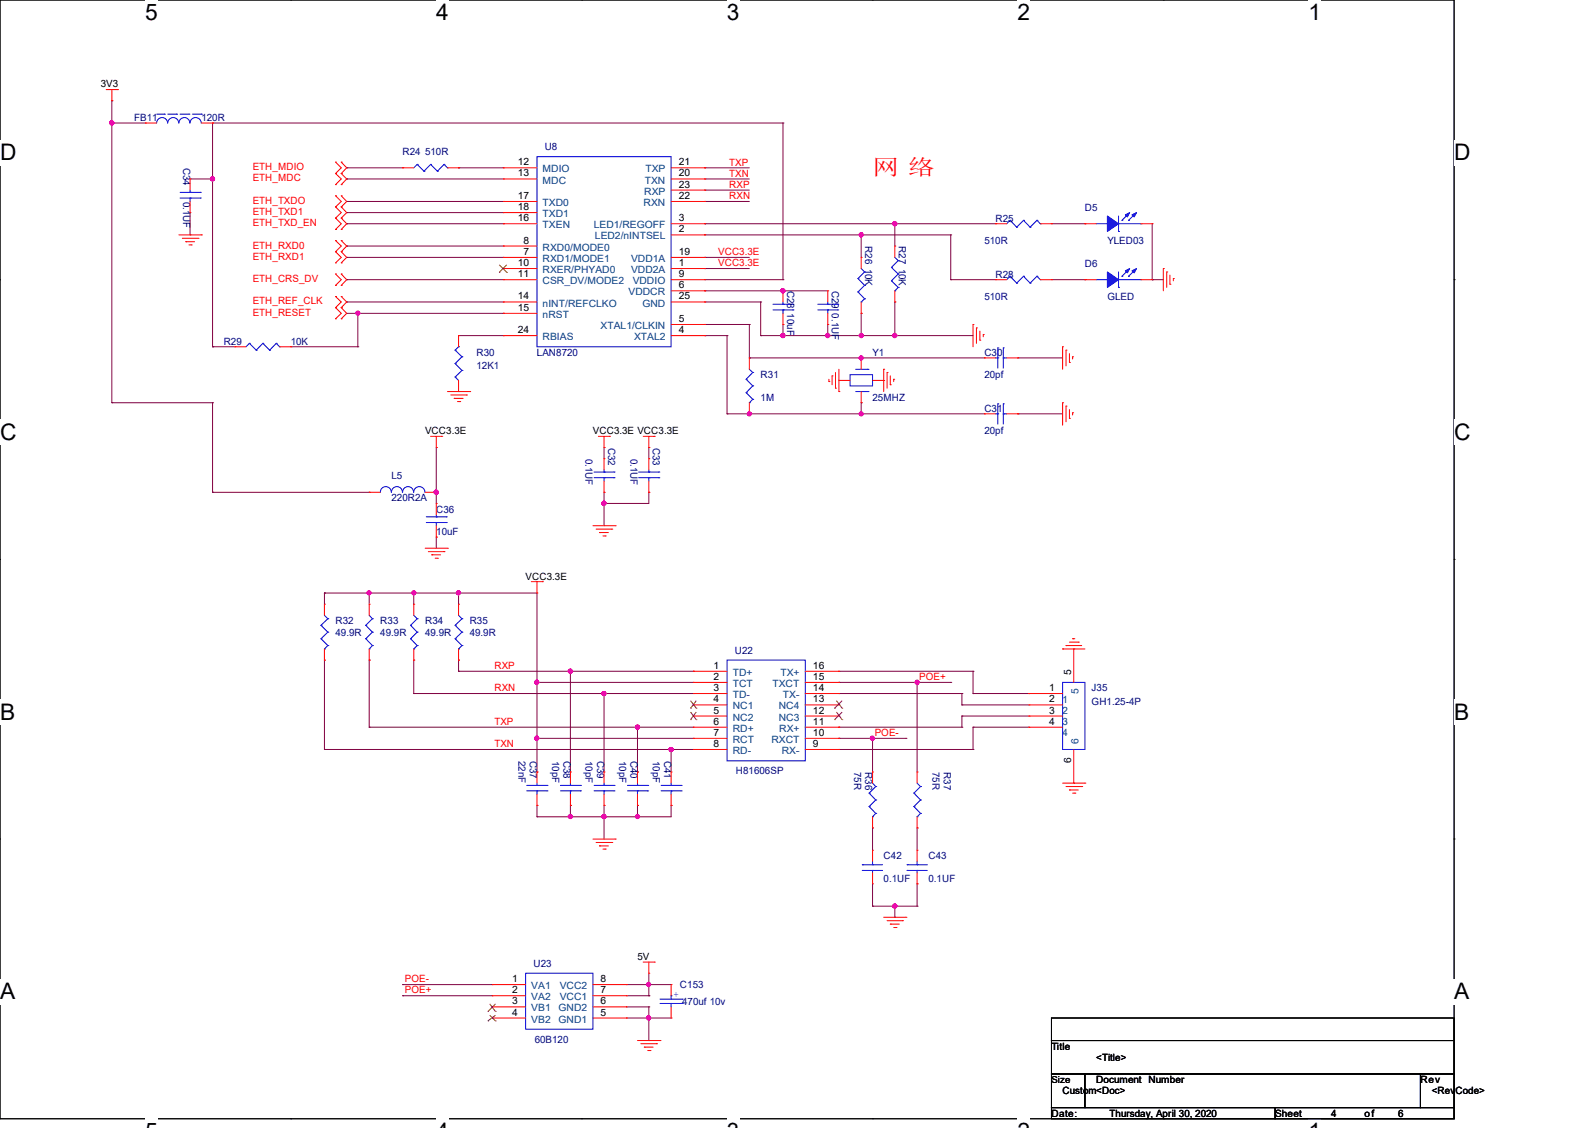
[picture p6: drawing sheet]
<svg xmlns="http://www.w3.org/2000/svg" width="297mm" height="210mm" viewBox="0 0 297 210" stroke-linecap="round" stroke-linejoin="round" font-family="sans-serif">
<path d="M0 0h270.8v208.3h-270.8z" fill="none" stroke="#000" stroke-width=".19"/>
<g fill="#fff">
<path d="M27.1 0h2.3v4.7h-2.3z"/>
<path d="M27.1 208.3h2.3v1.7h-2.3z"/>
</g>
<path d="M54.1 0h.1M54.1 208.3h.1" fill="none" stroke="#000" stroke-width=".19"/>
<g fill="#fff">
<path d="M81.2 0h2.4v4.7h-2.4z"/>
<path d="M81.2 208.3h2.4v1.7h-2.4z"/>
</g>
<path d="M108.3 0h.1M108.3 208.3h.1" fill="none" stroke="#000" stroke-width=".19"/>
<g fill="#fff">
<path d="M135.3 0h2.4v4.7h-2.4z"/>
<path d="M135.3 208.3h2.4v1.7h-2.4z"/>
</g>
<path d="M162.4 0h.1M162.4 208.3h.1" fill="none" stroke="#000" stroke-width=".19"/>
<g fill="#fff">
<path d="M189.5 0h2.4v4.7h-2.4z"/>
<path d="M189.5 208.3h2.4v1.7h-2.4z"/>
</g>
<path d="M216.6 0h.1M216.6 208.3h.1" fill="none" stroke="#000" stroke-width=".19"/>
<g fill="#fff">
<path d="M243.6 0h2.4v4.7h-2.4z"/>
<path d="M243.6 208.3h2.4v1.7h-2.4z"/>
<path d="M0 26h3v4.8h-3z"/>
<path d="M270.8 26h3v4.8h-3z"/>
<path d="M0 78.1h3v4.7h-3z"/>
<path d="M270.8 78.1h3v4.7h-3z"/>
</g>
<path d="M0 52.1h.1M270.8 52.1h.1" fill="none" stroke="#000" stroke-width=".19"/>
<g fill="#fff">
<path d="M0 130.2h2.8v4.7h-2.8z"/>
<path d="M270.8 130.2h2.8v4.7h-2.8z"/>
</g>
<path d="M0 104.1h.1M270.8 104.1h.1" fill="none" stroke="#000" stroke-width=".19"/>
<g fill="#fff">
<path d="M-.1 182.2h2.9v4.8h-2.9z"/>
<path d="M270.7 182.2h2.9v4.8h-2.9z"/>
</g>
<path d="M0 156.2h.1M270.8 156.2h.1M195.8 189.5h75v4.2h-75zM195.8 193.7h75v6.2h-75zM195.8 199.9h6.2v6.3h-6.2zM202 199.9h62.5v6.3h-62.5zM264.5 199.9h6.3v6.3h-6.3zM195.8 206.2h41.6v2.1h-41.6zM237.4 206.2h33.4v2.1h-33.4z" fill="none" stroke="#000" stroke-width=".19"/>
<g fill="none" stroke="#800040" stroke-width=".19">
<path d="M20.8 18.8h.1M20.8 18.8v56.2M20.8 22.9h.1M20.8 22.9h6.3M35.4 33.3h4.2M35.4 39.6v4.1M39.6 22.9h.1M39.6 33.3h.1M39.6 22.9h106.2M39.6 22.9v41.7M64.6 39.6h.1M64.6 37.5h.1"/>
<path d="M64.6 33.3h.1M64.6 31.2h.1M64.6 39.6h29.1M64.6 37.5h29.1M64.6 33.3h29.1M64.6 31.2h10.4M85.4 31.2h.1M85.4 31.2h8.3M131.2 31.2h.1M131.2 33.3h.1M131.2 35.4h.1M131.2 37.5h.1"/>
<path d="M131.2 37.5h8.3M131.2 33.3h8.3M131.2 31.2h8.3M131.2 35.4h8.3M145.8 22.9h.1M145.8 22.9v29.2M35.4 43.7h.1M64.6 56.2h.1M64.6 52.1h.1M64.6 47.9h.1M64.6 45.8h.1M64.6 41.7h.1"/>
<path d="M64.6 56.2h29.1M64.6 52.1h29.1M64.6 47.9h29.1M64.6 45.8h29.1M64.6 41.7h29.1M64.6 58.3h29.1M66.6 58.3h.1M66.6 58.3v6.3M93.7 58.3h.1M131.2 41.7h.1M131.2 43.7h.1M131.2 56.2h.1"/>
<path d="M131.2 54.1h.1M131.2 47.9h.1M131.2 50h.1M131.2 56.2h10.4M131.2 52.1h14.6M131.2 47.9h8.3M131.2 41.7h54.2M131.2 43.7h45.8M131.2 54.1h22.9M131.2 50h8.3M141.6 56.2h.1M141.6 56.2v6.3"/>
<path d="M145.8 54.1h.1M145.8 52.1h.1M160.4 43.7h.1M160.4 58.3h.1M160.4 43.7v4.2M160.4 58.3v4.2M166.6 41.7h.1M166.6 56.2h.1M166.6 41.7v4.1M166.6 56.2v6.3M177 43.7h.1M177 52.1h.1"/>
<path d="M177 52.1h8.4M177 43.7v8.4M195.8 52.1h6.2M195.8 41.7h6.2M202 41.7h.1M202 52.1h.1M214.5 52.1h.1M214.5 52.1h2.1M214.5 41.7v10.4M20.8 75h.1M20.8 75h18.8M39.6 64.6h.1"/>
<path d="M39.6 75h.1M39.6 75v16.7M39.6 64.6h4.1M54.1 64.6h12.5M66.6 64.6h.1M85.4 62.5h8.3M93.7 62.5h.1M131.2 60.4h.1M131.2 62.5h.1M131.2 62.5h4.2M131.2 60.4h8.3M135.4 62.5h.1"/>
<path d="M135.4 77h.1M135.4 77h47.9M135.4 62.5v14.5M139.5 60.4h.1M139.5 66.6h.1M139.5 77h.1M139.5 60.4v6.2M139.5 66.6h43.8M141.6 62.5h.1M141.6 62.5h39.6M145.8 60.4h.1M145.8 62.5h.1"/>
<path d="M145.8 60.4v2.1M154.1 60.4h.1M154.1 62.5h.1M154.1 60.4v2.1M160.4 62.5h.1M160.4 75h.1M160.4 77h.1M160.4 66.6h.1M160.4 75v2M166.6 62.5h.1M189.5 66.6h.1M189.5 77h.1"/>
<path d="M189.5 66.6h8.4M189.5 77h8.4M39.6 91.7h.1M39.6 91.7h29.1M68.7 91.7h.1M81.2 83.3h.1M81.2 100h.1M81.2 91.7h.1M81.2 83.3v10.4M81.2 100v2.1M112.5 83.3h.1M112.5 91.7h.1"/>
<path d="M112.5 93.7h.1M112.5 83.3v2.1M112.5 91.7v6.2M120.8 83.3h.1M120.8 91.7h.1M120.8 83.3v2.1M120.8 91.7v2h-8.3M60.4 110.4h.1M60.4 110.4h39.6v33.3M60.4 110.4v2.1M68.7 110.4h.1M68.7 110.4v2.1"/>
<path d="M77 110.4h.1M77 110.4v2.1M85.4 110.4h.1M85.4 110.4v2.1M60.4 139.5h.1M60.4 122.9h.1M60.4 139.5h68.7M60.4 122.9v16.6M68.7 135.4h.1M68.7 122.9h.1M68.7 135.4h60.4M68.7 122.9v12.5"/>
<path d="M77 129.1h.1M77 122.9h.1M77 129.1h52.1M77 122.9v6.2M85.4 125h.1M85.4 122.9h.1M85.4 125h43.7M85.4 122.9v2.1M100 127h.1M100 137.5h.1M100 137.5h29.1M100 127h29.1"/>
<path d="M106.2 125h.1M106.2 125v18.7M112.5 129.1h.1M112.5 129.1v14.6M118.7 135.4h.1M118.7 135.4v8.3M125 139.5h.1M125 139.5v4.2M129.1 125h.1M156.2 129.1h.1M156.2 135.4h.1M156.2 139.5h.1"/>
<path d="M156.2 127h.1M156.2 137.5h.1M156.2 125h25M156.2 129.1h22.9M156.2 135.4h22.9M156.2 139.5h25M156.2 137.5h12.5M156.2 127h20.8M162.5 137.5h.1M162.5 137.5v6.2M168.7 137.5h.1M170.8 127h.1"/>
<path d="M170.8 127v16.7M177 127h.1M179.1 131.2h.1M179.1 129.1h.1M179.1 133.3h.1M179.1 135.4h.1M179.1 131.2h12.5M179.1 129.1v2.1M179.1 133.3v2.1M179.1 133.3h12.5M181.2 125h.1M181.2 129.1h.1"/>
<path d="M181.2 135.4h.1M181.2 139.5h.1M181.2 129.1h10.4M181.2 135.4h10.4M181.2 125v4.1M181.2 135.4v4.1M191.6 129.1h.1M100 149.9h.1M100 152.1h.1M100 143.7h.1M100 149.9v2.2M106.2 149.9h.1"/>
<path d="M106.2 152.1h.1M106.2 149.9v2.2M112.5 149.9h.1M112.5 152.1h.1M112.5 149.9v6.3M118.7 143.7h.1M118.7 149.9h.1M118.7 152.1h.1M118.7 149.9v2.2M125 149.9h.1M125 149.9v2.2h-25M162.5 154.1h.1"/>
<path d="M162.5 154.1v4.2M170.8 154.1h.1M170.8 154.1v4.2M162.5 168.7h.1M162.5 164.5v4.2M162.5 168.7h8.3M166.6 168.7h.1M166.6 170.8h.1M166.6 168.7v2.1M170.8 164.5h.1M170.8 168.7h.1M170.8 164.5v4.2"/>
<path d="M75 183.3h.1M75 185.4h.1M75 183.3h16.7M75 185.4h16.7M116.6 183.3h8.4M116.6 185.4h4.2M116.6 187.5h4.2M116.6 189.5h8.4M120.8 187.5h.1M120.8 189.5h.1M120.8 193.7h.1M120.8 185.4h.1"/>
<path d="M120.8 183.3h.1M120.8 181.2v4.2M120.8 187.5v6.2"/>
</g>
<g fill="#f0f" stroke="#f0f" stroke-width=".19">
<circle cx="166.6" cy="41.6" r=".4"/>
<circle cx="160.3" cy="43.7" r=".39"/>
<circle cx="160.3" cy="62.5" r=".39"/>
<circle cx="154.1" cy="62.5" r=".4"/>
<circle cx="145.8" cy="62.5" r=".4"/>
<circle cx="145.8" cy="54.1" r=".4"/>
<circle cx="139.5" cy="77" r=".38"/>
<circle cx="160.4" cy="77" r=".38"/>
<circle cx="166.6" cy="62.5" r=".4"/>
<circle cx="112.5" cy="93.7" r=".4"/>
<circle cx="160.4" cy="66.6" r=".38"/>
<circle cx="106.2" cy="124.9" r=".4"/>
<circle cx="112.5" cy="129.1" r=".39"/>
<circle cx="118.7" cy="135.4" r=".39"/>
<circle cx="125" cy="139.5" r=".39"/>
<circle cx="106.2" cy="152" r=".39"/>
<circle cx="118.7" cy="152" r=".38"/>
<circle cx="112.5" cy="152" r=".39"/>
<circle cx="68.7" cy="110.4" r=".38"/>
<circle cx="85.4" cy="110.4" r=".39"/>
<circle cx="77" cy="110.4" r=".38"/>
<circle cx="81.2" cy="91.6" r=".4"/>
<circle cx="66.6" cy="58.3" r=".38"/>
<circle cx="99.9" cy="127" r=".39"/>
<circle cx="99.9" cy="137.4" r=".39"/>
<circle cx="170.8" cy="127" r=".39"/>
<circle cx="166.6" cy="168.7" r=".4"/>
<circle cx="162.4" cy="137.4" r=".39"/>
<circle cx="120.8" cy="189.5" r=".39"/>
<circle cx="120.8" cy="183.3" r=".38"/>
<circle cx="20.8" cy="22.9" r=".4"/>
<circle cx="39.6" cy="33.3" r=".4"/>
</g>
<g fill="none" stroke="#f00" stroke-width=".19">
<path d="M19.8 16.7h2.1M20.8 18.8h.1M20.8 16.7v2.1M21.9 16.7h.1M27.1 22.9h.1M27.1 22.9h2.1M35.4 33.3h.1M35.4 39.6h.1M35.4 33.3v2.1M35.4 37.5v2.1M37.5 22.9h2.1M39.6 22.9h.1"/>
<path d="M62.5 30.2h.1M62.5 32.3h.1M62.5 34.4h.1M62.5 36.4h.1M62.5 38.5h.1M62.5 30.2l1 1-1 1.1M62.5 32.3l1 1-1 1.1M62.5 36.4l1 1.1-1 1M62.5 38.5l1 1.1-1 1M63.5 32.3h.1M63.5 30.2h.1M63.5 34.4h.1"/>
<path d="M63.5 38.5h.1M63.5 36.4h.1M63.5 30.2l1.1 1-1.1 1.1M63.5 32.3l1.1 1-1.1 1.1M63.5 36.4l1.1 1.1-1.1 1M63.5 38.5l1.1 1.1-1.1 1M75 31.2h.1M75 31.2h2M83.3 31.2h2.1M85.4 31.2h.1M93.7 31.2h.1M93.7 33.3h.1"/>
<path d="M93.7 37.5h.1M93.7 39.6h.1M93.7 31.2h6.3M93.7 33.3h6.3M93.7 37.5h6.3M93.7 39.6h6.3M125 31.2h6.2M125 33.3h6.2M125 37.5h6.2M125 35.4h6.2M131.2 31.2h.1M131.2 33.3h.1"/>
<path d="M131.2 35.4h.1M131.2 37.5h.1M33.3 43.7h4.2M34 44.4h2.9M34.6 45h.1M34.6 45h1.6M35.2 45.6h.4M35.6 45.6h.1M36.9 44.4h.1M37.5 43.7h.1M62.5 40.6h.1M62.5 42.7h.1"/>
<path d="M62.5 44.8h.1M62.5 46.9h.1M62.5 48.9h.1M62.5 51h.1M62.5 53.1h.1M62.5 55.2h.1M62.5 57.3h.1M62.5 59.4h.1M62.5 40.6l1 1.1-1 1M62.5 44.8l1 1-1 1.1M62.5 46.9l1 1-1 1M62.5 51l1 1.1-1 1"/>
<path d="M62.5 55.2l1 1-1 1.1M62.5 57.3l1 1-1 1.1M63.5 40.6h.1M63.5 42.7h.1M63.5 46.9h.1M63.5 44.8h.1M63.5 48.9h.1M63.5 53.1h.1M63.5 51h.1M63.5 57.3h.1M63.5 55.2h.1M63.5 59.4h.1"/>
<path d="M63.5 40.6l1.1 1.1-1.1 1M63.5 44.8l1.1 1-1.1 1.1M63.5 46.9l1.1 1-1.1 1M63.5 51l1.1 1.1-1.1 1M63.5 55.2l1.1 1-1.1 1.1M63.5 57.3l1.1 1-1.1 1.1M93.7 41.7h.1M93.7 45.8h.1M93.7 47.9h.1M93.7 50h.1M93.7 52.1h.1M93.7 58.3h.1"/>
<path d="M93.7 56.2h.1M93.7 41.7h6.3M93.7 45.8h6.3M93.7 47.9h6.3M93.7 50h6.3M93.7 52.1h6.3M93.7 58.3h6.3M93.7 56.2h6.3M125 43.7h6.2M125 41.7h6.2M125 47.9h6.2M125 50h6.2"/>
<path d="M125 52.1h6.2M125 56.2h6.2M125 54.1h6.2M131.2 41.7h.1M131.2 43.7h.1M131.2 47.9h.1M131.2 50h.1M131.2 52.1h.1M131.2 54.1h.1M131.2 56.2h.1M145.8 54.1h.1M145.8 54.1v2.1"/>
<path d="M145.8 58.3v2.1M154.1 54.1h.1M154.1 54.1v2.1M154.1 58.3v2.1M160.4 47.9h.1M160.4 58.3h.1M160.4 47.9v2.1M160.4 56.2v2.1M166.6 45.8h.1M166.6 56.2h.1M166.6 45.8v2.1M166.6 54.1v2.1"/>
<path d="M185.4 41.7h.1M185.4 52.1h.1M185.4 41.7h2.1M185.4 52.1h2.1M193.7 41.7h2.1M193.7 52.1h2.1M195.8 41.7h.1M195.8 52.1h.1M202 41.7h.1M202 52.1h.1M202 41.7h2.1M202 52.1h2.1"/>
<path d="M212.4 41.7h2.1M212.4 52.1h2.1M214.5 41.7h.1M214.5 52.1h.1M216.6 50h.1M216.6 50v4.1M217.3 50.6h.1M217.3 50.6v2.9M217.8 52.9h.1M217.8 51.2v1.7M218.5 51.9h.1M218.5 51.9v.4"/>
<path d="M43.7 64.6h.1M43.7 64.6h2.1M52.1 64.6h2M54.1 64.6h.1M83.3 72.9h4.2M83.9 73.5h3M84.6 74.2h.1M84.6 74.2h1.6M85.2 74.8h.4M85.4 72.9h.1M85.4 62.5h.1M85.4 62.5v2.1"/>
<path d="M85.4 70.8v2.1M85.6 74.8h.1M86.9 73.5h.1M87.5 72.9h.1M93.7 62.5h.1M93.7 62.5h6.3M125 62.5h6.2M125 60.4h6.2M131.2 60.4h.1M131.2 62.5h.1M139.5 66.6h.1M139.5 77h.1"/>
<path d="M139.5 66.6v2.1M139.5 75v2M145.8 60.4h.1M154.1 60.4h.1M154.3 71h.1M154.3 70.6v.4M154.9 70h.1M154.9 70v1.6M155.6 72.3h.1M155.6 69.3v3M156.2 72.9h.1M156.2 70.8h.1"/>
<path d="M156.2 68.7v4.2M156.2 70.8h2.1M160.4 66.6h.1M160.4 75h.1M160.4 66.6v2.1M160.4 72.9v2.1M162.5 70.8h2M164.5 68.7h.1M164.5 70.8h.1M164.5 68.7v4.2M165.2 69.3h.1M165.2 69.3v3"/>
<path d="M165.8 71.6h.1M165.8 70v1.6M166.4 70.6h.1M166.4 70.6v.4M181.2 60.4h.1M181.2 60.4v4.2M181.8 61h.1M181.8 61v2.9M182.5 63.3h.1M182.5 61.6v1.7M183.1 62.3h.1M183.1 62.3v.4"/>
<path d="M183.3 66.6h.1M183.3 77h.1M183.3 66.6h2.1M183.3 77h2.1M187.5 66.6h2M187.5 77h2M189.5 66.6h.1M189.5 77h.1M197.9 64.6h.1M197.9 75h.1M197.9 64.6v4.1M197.9 75v4.2"/>
<path d="M198.5 65.2h.1M198.5 75.6h.1M198.5 65.2v2.9M198.5 75.6v2.9M199.1 67.5h.1M199.1 77.9h.1M199.1 65.8v1.7M199.1 76.2v1.7M199.7 66.4h.1M199.7 76.8h.1M199.7 66.4v.4M199.7 76.8v.5"/>
<path d="M68.7 91.7h.1M68.7 91.7h2.1M79.2 91.7h2M80.2 81.2h2.1M81.2 83.3h.1M81.2 91.7h.1M81.2 93.7h.1M81.2 100h.1M81.2 81.2v2.1M81.2 93.7v2.1M81.2 97.9v2.1M82.3 81.2h.1"/>
<path d="M110.4 97.9h4.2M111 98.5h2.9M111.4 81.2h2.1M111.6 99.1h.1M111.6 99.1h1.7M112.3 99.8h.4M112.5 83.3h.1M112.5 85.4h.1M112.5 91.7h.1M112.5 81.2v2.1M112.5 85.4v2.1M112.5 89.6v2.1"/>
<path d="M112.7 99.8h.1M113.5 81.2h.1M113.9 98.5h.1M114.6 97.9h.1M119.8 81.2h2M120.8 83.3h.1M120.8 85.4h.1M120.8 91.7h.1M120.8 81.2v2.1M120.8 85.4v2.1M120.8 89.6v2.1M121.8 81.2h.1"/>
<path d="M60.4 112.5h.1M60.4 112.5v2.1M68.7 112.5h.1M68.7 112.5v2.1M77 112.5h.1M77 112.5v2.1M79.2 102.1h4.1M79.8 102.7h2.9M80.4 103.3h.1M80.4 103.3h1.6M81 103.9h.4M81.4 103.9h.1"/>
<path d="M82.7 102.7h.1M83.3 102.1h.1M85.4 112.5h.1M85.4 112.5v2.1M98.9 108.3h2.1M100 110.4h.1M100 108.3v2.1M101 108.3h.1M199.1 119.5h1.7M199.7 118.9h.1M199.7 118.9h.5M200.8 119.5h.1"/>
<path d="M60.4 122.9h.1M60.4 120.8v2.1M68.7 122.9h.1M68.7 120.8v2.1M77 122.9h.1M77 120.8v2.1M85.4 122.9h.1M85.4 120.8v2.1M129.1 125h.1M129.1 127h.1M129.1 129.1h.1M129.1 131.2h.1"/>
<path d="M129.1 133.3h.1M129.1 135.4h.1M129.1 137.5h.1M129.1 139.5h.1M129.1 125h6.3M129.1 127h6.3M129.1 129.1h6.3M129.1 131.2h6.3M129.1 133.3h6.3M129.1 135.4h6.3M129.1 137.5h6.3M129.1 139.5h6.3"/>
<path d="M149.9 125h6.3M149.9 127h6.3M149.9 129.1h6.3M149.9 131.2h6.3M149.9 133.3h6.3M149.9 135.4h6.3M149.9 137.5h6.3M149.9 139.5h6.3M156.2 139.5h.1M156.2 137.5h.1M156.2 135.4h.1M156.2 133.3h.1"/>
<path d="M156.2 131.2h.1M156.2 129.1h.1M156.2 127h.1M156.2 125h.1M191.6 129.1h.1M191.6 131.2h.1M191.6 133.3h.1M191.6 135.4h.1M191.6 129.1h6.3M191.6 131.2h6.3M191.6 133.3h6.3M191.6 135.4h6.3"/>
<path d="M197.9 120.8h.1M197.9 120.8h4.1M198.5 120.2h.1M198.5 120.2h2.9M199.9 120.8h.1M199.9 120.8v6.2M199.9 139.5v6.3M100 143.7h.1M100 149.9h.1M100 143.7v2.1M100 147.9v2M106.2 143.7h.1"/>
<path d="M106.2 149.9h.1M106.2 143.7v2.1M106.2 147.9v2M110.4 156.2h4.2M111 156.8h2.9M111.6 157.5h.1M111.6 157.5h1.7M112.3 158.1h.4M112.5 143.7h.1M112.5 149.9h.1M112.5 143.7v2.1M112.5 147.9v2"/>
<path d="M112.7 158.1h.1M113.9 156.8h.1M114.6 156.2h.1M118.7 143.7h.1M118.7 149.9h.1M118.7 143.7v2.1M118.7 147.9v2M125 143.7h.1M125 149.9h.1M125 143.7v2.1M125 147.9v2M162.5 158.3h.1"/>
<path d="M162.5 143.7h.1M162.5 154.1h.1M162.5 143.7v2.1M162.5 152.1v2M162.5 158.3v2.1M170.8 143.7h.1M170.8 154.1h.1M170.8 158.3h.1M170.8 143.7v2.1M170.8 152.1v2M170.8 158.3v2.1M197.9 145.8h4.1"/>
<path d="M198.5 146.4h2.9M199.1 147.1h.1M199.1 147.1h1.7M199.7 147.7h.5M199.9 145.8h.1M200.2 147.7h.1M201.4 146.4h.1M202 145.8h.1M119.8 179.1h2M120.8 179.1v2.1M121.8 179.1h.1M162.5 164.5h.1"/>
<path d="M162.5 162.5v2M164.5 170.8h4.2M165.2 171.4h2.9M165.8 172h.1M165.8 172h1.7M166.4 172.7h.4M166.8 172.7h.1M168.1 171.4h.1M168.7 170.8h.1M170.8 164.5h.1M170.8 162.5v2M91.7 183.3h.1"/>
<path d="M91.7 185.4h.1M91.7 187.5h.1M91.7 189.5h.1M91.7 183.3h6.2M91.7 185.4h6.2M91.7 187.5h6.2M91.7 189.5h6.2M110.4 183.3h6.2M110.4 185.4h6.2M110.4 187.5h6.2M110.4 189.5h6.2M116.6 189.5h.1"/>
<path d="M116.6 187.5h.1M116.6 185.4h.1M116.6 183.3h.1M118.7 193.7h4.2M119.3 194.3h3M120 194.9h.1M120 194.9h1.6M120.6 195.6h.4M120.8 181.2h.1M121 195.6h.1M122.3 194.3h.1M122.9 193.7h.1"/>
<path d="M125 183.3h.1M125 189.5h.1M125 183.3v2.1M125 187.5v2"/>
</g>
<g fill="none" stroke="#00f" stroke-width=".19">
<path d="M29.2 22.9a1.02 1.02 0 0 1 1-1 1.02 1.02 0 0 1 1 1M29.2 21.3h1.4M30.6 21.3h.1M31.2 22.9a1.02 1.02 0 0 1 1.1-1 1.02 1.02 0 0 1 1 1M31.2 21.3h1.7M32.9 21.3h.1M33.3 22.9a1.02 1.02 0 0 1 1-1 1.02 1.02 0 0 1 1 1M33.5 36.9h3.8M33.5 35.8h3.8M33.5 21.3h1.7M35.2 21.3h.1M35.4 35.8h.1"/>
<path d="M35.4 36.9h.1M35.4 22.9a1.04 1.04 0 0 1 1-1 1.04 1.04 0 0 1 1.1 1M35.4 35.4v.4M35.4 36.9v.6M35.8 21.3h1.7M37.3 36.9h.1M37.3 35.8h.1M37.5 21.3h.1M77.7 30.6h.1M77.7 30.6l-.7 .6M77.7 30.6l1.3 1.3M79 31.9h.1"/>
<path d="M80.2 30.6h.1M80.2 30.6l-1.2 1.3M80.2 30.6l1.2 1.3M81.4 31.9h.1M82.7 30.6h.1M82.7 30.6l-1.3 1.3M82.7 30.6l.6 .6M83.3 31.2h.1M100 29.2h25v35.4h-25zM210.1 39.8l-1.2 1.2M211.4 39.8l-1.3 1.2M143.9 57.7h3.8"/>
<path d="M143.9 56.6h3.8M145.8 56.6h.1M145.8 57.7h.1M145.8 56.2v.4M145.8 57.7v.6M147.7 57.7h.1M147.7 56.6h.1M152.3 57.7h3.7M152.3 56.6h3.7M154.1 56.6h.1M154.1 57.7h.1M154.1 56.2v.4"/>
<path d="M154.1 57.7v.6M156 57.7h.1M156 56.6h.1M159.8 51.9h.1M159.8 54.4h.1M159.8 51.9l1.2 1.2M159.8 54.4l1.2 1.2M160.4 56.2h.1M160.4 50l.6 .6M161 50.6h.1M161 53.1h.1M161 55.6h.1"/>
<path d="M161 50.6l-1.2 1.3M161 53.1l-1.2 1.3M161 55.6l-.6 .6M166 49.8h.1M166 52.3h.1M166 49.8l1.3 1.2M166 52.3l1.3 1.2M166.6 54.1h.1M166.6 47.9l.7 .6M167.3 48.5h.1M167.3 51h.1M167.3 53.5h.1"/>
<path d="M167.3 48.5l-1.3 1.3M167.3 51l-1.3 1.3M167.3 53.5l-.7 .6M188.1 41h.1M188.1 51.4h.1M188.1 41l-.6 .7M188.1 41l1.2 1.3M188.1 51.4l-.6 .7M188.1 51.4l1.2 1.3M189.3 42.3h.1M189.3 52.7h.1M190.6 41h.1"/>
<path d="M190.6 51.4h.1M190.6 41l-1.3 1.3M190.6 41l1.2 1.3M190.6 51.4l-1.3 1.3M190.6 51.4l1.2 1.3M191.8 42.3h.1M191.8 52.7h.1M193.1 41h.1M193.1 51.4h.1M193.1 41l-1.3 1.3M193.1 41l.6 .7M193.1 51.4l-1.3 1.3"/>
<path d="M193.1 51.4l.6 .7M193.7 41.7h.1M193.7 52.1h.1M204.1 41.7h2.1M204.1 52.1h2.1M206.2 41.7h.1M206.2 52.1h.1M208.3 43.1h.1M208.3 53.5h.1M208.3 40.2v2.9M208.3 50.6v2.9M208.3 41.7h4.1"/>
<path d="M208.3 52.1h4.1M208.9 41h.1M208.9 51.4h.1M210.1 41h.1M210.1 51.4h.1M210.1 50.2l-1.2 1.2M211.4 50.2l-1.3 1.2M212.4 41.7h.1M212.4 52.1h.1M46.4 63.9h.1M46.4 63.9l-.6 .7M46.4 63.9l1.3 1.3"/>
<path d="M47.7 65.2h.1M48.9 63.9h.1M48.9 63.9l-1.2 1.3M48.9 63.9l1.3 1.3M50.2 65.2h.1M51.4 63.9h.1M51.4 63.9l-1.2 1.3M51.4 63.9l.7 .7M52.1 64.6h.1M84.8 70.2h.1M84.8 67.7h.1M84.8 65.2h.1"/>
<path d="M84.8 70.2l.6 .6M84.8 67.7l1.2 1.3M84.8 65.2l1.2 1.2M85.4 64.6h.1M85.4 64.6l-.6 .6M86 69h.1M86 66.4h.1M86 69l-1.2 1.2M86 66.4l-1.2 1.3M138.9 70.6h.1M138.9 73.1h.1M138.9 70.6l1.3 1.2"/>
<path d="M138.9 73.1l1.3 1.2M139.5 75h.1M139.5 68.7l.7 .6M140.2 69.3h.1M140.2 71.8h.1M140.2 74.3h.1M140.2 69.3l-1.3 1.3M140.2 71.8l-1.3 1.3M140.2 74.3l-.7 .7M158.3 69.8h4.2v2h-4.2zM159.3 68.7h2.3M159.3 72.9h2.3"/>
<path d="M161.6 68.7h.1M161.6 72.9h.1M185.4 66.6h.4M185.4 77h.4M185.8 66.6h.1M185.8 64.8h.1M185.8 77h.1M185.8 75.2h.1M185.8 64.8v3.7M185.8 75.2v3.8M186.8 64.8h.1M186.8 66.6h.1"/>
<path d="M186.8 75.2h.1M186.8 77h.1M186.8 66.6h.7M186.8 64.8v3.7M186.8 75.2v3.8M186.8 77h.7M72.9 91.6a1.02 1.02 0 0 0-1.1-1 1.02 1.02 0 0 0-1 1.1M74.9 91.6a1.02 1.02 0 0 0-1-1 1.02 1.02 0 0 0-1 1.1M77 91.6a1.02 1.02 0 0 0-1-1 1.02 1.02 0 0 0-1 1.1M79.1 91.6a1.04 1.04 0 0 0-1-1 1.04 1.04 0 0 0-1.1 1.1M79.4 97.3h3.7M79.4 96.2h3.7"/>
<path d="M81.2 96.2h.1M81.2 97.3h.1M81.2 95.8v.4M81.2 97.3v.6M83.1 97.3h.1M83.1 96.2h.1M110.6 88.9h3.7M110.6 87.9h3.7M112.5 87.9h.1M112.5 88.9h.1M112.5 87.5v.4M112.5 88.9v.7"/>
<path d="M114.3 88.9h.1M114.3 87.9h.1M118.9 88.9h3.8M118.9 87.9h3.8M120.8 87.9h.1M120.8 88.9h.1M120.8 87.5v.4M120.8 88.9v.7M122.7 88.9h.1M122.7 87.9h.1M59.8 116.4h.1M59.8 118.9h.1"/>
<path d="M59.8 116.4l1.2 1.3M59.8 118.9l1.2 1.3M60.4 114.6l.6 .6M61 115.2h.1M61 117.7h.1M61 115.2l-1.2 1.2M61 117.7l-1.2 1.2M68.1 116.4h.1M68.1 118.9h.1M68.1 116.4l1.2 1.3M68.1 118.9l1.2 1.3M68.7 114.6l.6 .6"/>
<path d="M69.3 115.2h.1M69.3 117.7h.1M69.3 115.2l-1.2 1.2M69.3 117.7l-1.2 1.2M76.5 116.4h.1M76.5 118.9h.1M76.5 116.4l1.2 1.3M76.5 118.9l1.2 1.3M77 114.6l.7 .6M77.7 115.2h.1M77.7 117.7h.1M77.7 115.2l-1.2 1.2"/>
<path d="M77.7 117.7l-1.2 1.2M84.8 116.4h.1M84.8 118.9h.1M84.8 116.4l1.2 1.3M84.8 118.9l1.2 1.3M85.4 114.6l.6 .6M86 115.2h.1M86 117.7h.1M86 115.2l-1.2 1.2M86 117.7l-1.2 1.2M60.4 120.8h.1M61 120.2h.1"/>
<path d="M61 120.2l-.6 .6M68.7 120.8h.1M69.3 120.2h.1M69.3 120.2l-.6 .6M77 120.8h.1M77.7 120.2h.1M77.7 120.2l-.7 .6M85.4 120.8h.1M86 120.2h.1M86 120.2l-.6 .6M135.4 122.9h14.5v18.7h-14.5zM197.9 127h4.1v12.5h-4.1z"/>
<path d="M98.1 147.2h3.8M98.1 146.2h3.8M100 146.2h.1M100 147.2h.1M100 145.8v.4M100 147.2v.7M101.9 147.2h.1M101.9 146.2h.1M104.4 147.2h3.7M104.4 146.2h3.7M106.2 146.2h.1M106.2 147.2h.1"/>
<path d="M106.2 145.8v.4M106.2 147.2v.7M108.1 147.2h.1M108.1 146.2h.1M110.6 147.2h3.7M110.6 146.2h3.7M112.5 146.2h.1M112.5 147.2h.1M112.5 145.8v.4M112.5 147.2v.7M114.3 147.2h.1M114.3 146.2h.1"/>
<path d="M116.8 147.2h3.8M116.8 146.2h3.8M118.7 146.2h.1M118.7 147.2h.1M118.7 145.8v.4M118.7 147.2v.7M120.6 147.2h.1M120.6 146.2h.1M123.1 147.2h3.7M123.1 146.2h3.7M125 146.2h.1M125 147.2h.1"/>
<path d="M125 145.8v.4M125 147.2v.7M126.8 147.2h.1M126.8 146.2h.1M161.8 147.7h.1M161.8 150.2h.1M161.8 147.7l1.3 1.2M161.8 150.2l1.3 1.2M162.5 152.1h.1M162.5 145.8l.6 .6M163.1 146.4h.1M163.1 148.9h.1"/>
<path d="M163.1 151.4h.1M163.1 146.4l-1.3 1.3M163.1 148.9l-1.3 1.3M163.1 151.4l-.6 .7M170.2 147.7h.1M170.2 150.2h.1M170.2 147.7l1.2 1.2M170.2 150.2l1.2 1.2M170.8 152.1h.1M170.8 145.8l.6 .6M171.4 146.4h.1M171.4 148.9h.1"/>
<path d="M171.4 151.4h.1M171.4 146.4l-1.2 1.3M171.4 148.9l-1.2 1.3M171.4 151.4l-.6 .7M160.6 161h.1M160.6 162.1h.1M160.6 161h3.7M160.6 162.1h3.7M162.5 162.1h.1M162.5 161h.1M162.5 160.4v.6M162.5 162.1v.4"/>
<path d="M168.9 161h.1M168.9 162.1h.1M168.9 161h3.8M168.9 162.1h3.8M170.8 162.1h.1M170.8 161h.1M170.8 160.4v.6M170.8 162.1v.4M97.9 181.2h12.5v10.4h-12.5zM122.9 186h4.1M122.9 186.8h4.1M125 186.8h.1"/>
<path d="M125 185.4h.1M125 185.4v.6M125 186.8v.7M127 186h.1M127 186.8h.1"/>
</g>
<g fill="none" stroke="#804000" stroke-width=".19">
<path d="M93 50.7h.1M93 49.3l1.4 1.4M94.4 50.7h.1M94.4 49.3l-1.4 1.4M128.6 131.9h.1M128.6 134h.1M128.6 130.4l1 1.5M128.6 132.6l1 1.4M129.6 131.9h.1M129.6 134h.1M129.6 130.4l-1 1.5M129.6 132.6l-1 1.4"/>
<path d="M155.4 134h.1M155.4 131.9h.1M155.8 132.6l1 1.4M155.8 130.4l1 1.5M156.8 134h.1M156.8 131.9h.1M156.8 132.6l-1.4 1.4M156.8 130.4l-1.4 1.5M90.8 188.3h.1M90.8 190.1h.1M91.2 186.9l1.1 1.4M91.2 189l1.1 1.1"/>
<path d="M92.3 188.3h.1M92.3 190.1h.1M92.3 186.9l-1.5 1.4M92.3 189l-1.5 1.1"/>
</g>
<g fill="#00f" stroke="#00f" stroke-width=".19">
<path d="M206.2 40.2l2.1 1.5-2.1 1.4z" fill-rule="evenodd"/>
<path d="M210.8 40l.8-.4-.4 .8z" fill-rule="evenodd"/>
<path d="M209.5 40l.9-.4-.5 .8z" fill-rule="evenodd"/>
<path d="M206.2 50.6l2.1 1.5-2.1 1.4z" fill-rule="evenodd"/>
<path d="M210.8 50.4l.8-.4-.4 .8z" fill-rule="evenodd"/>
<path d="M209.5 50.4l.9-.4-.5 .8z" fill-rule="evenodd"/>
</g>
<g font-size="4.2">
<text x="27.1" y="3.8">5</text>
<text x="81.2" y="3.8">4</text>
<text x="135.3" y="3.8">3</text>
<text x="189.5" y="3.8">2</text>
<text x="243.6" y="3.8">1</text>
<text x="0" y="29.8">D</text>
<text x="270.8" y="29.8">D</text>
<text x="0" y="81.9">C</text>
<text x="270.8" y="81.9">C</text>
<text x="0" y="134">B</text>
<text x="270.8" y="134">B</text>
<text x="0" y="186.1">A</text>
<text x="270.8" y="186.1">A</text>
</g>
<text font-size="4.1" fill="#f00" x="162.5" y="32.5">网 络</text>
<g font-size="1.9">
<text x="18.8" y="16.3">3V3</text>
<text x="96.4" y="30.8">12</text>
<text x="96.4" y="32.9">13</text>
<text x="126.4" y="30.8">21</text>
<text x="126.4" y="32.9">20</text>
<text x="126.4" y="34.9">23</text>
<text x="96.4" y="37">17</text>
<text x="96.4" y="39.1">18</text>
<text x="96.4" y="41.2">16</text>
<text x="126.4" y="37">22</text>
<text x="126.4" y="41.2">3</text>
<text x="97.5" y="45.3">8</text>
<text x="97.5" y="47.5">7</text>
<text x="126.4" y="43.3">2</text>
<text x="126.4" y="47.5">19</text>
<text x="96.4" y="49.5">10</text>
<text x="96.4" y="51.6">11</text>
<text x="126.4" y="49.5">1</text>
<text x="126.4" y="51.6">9</text>
<text x="126.4" y="53.7">6</text>
<text x="96.4" y="57.9">15</text>
<text x="96.4" y="55.8">14</text>
<text x="126.4" y="55.8">25</text>
<text x="126.4" y="59.9">5</text>
<text x="96.4" y="62">24</text>
<text x="126.4" y="62">4</text>
<text x="79.2" y="80.9">VCC3.3E</text>
<text x="110.4" y="80.9">VCC3.3E VCC3.3E</text>
<text x="97.9" y="107.9">VCC3.3E</text>
<text x="132.9" y="124.5">1</text>
<text x="151.4" y="124.5">16</text>
<text x="199.5" y="125.6" transform="rotate(-90 199.5 125.6)">5</text>
<text x="132.9" y="126.6">2</text>
<text x="132.9" y="128.7">3</text>
<text x="132.9" y="130.8">4</text>
<text x="151.4" y="130.8">13</text>
<text x="151.4" y="128.7">14</text>
<text x="151.4" y="126.6">15</text>
<text x="195.4" y="128.7">1</text>
<text x="195.4" y="130.8">2</text>
<text x="132.9" y="132.8">5</text>
<text x="132.9" y="134.9">6</text>
<text x="132.9" y="137">7</text>
<text x="151.4" y="137">10</text>
<text x="151.4" y="134.9">11</text>
<text x="151.4" y="132.8">12</text>
<text x="195.4" y="132.8">3</text>
<text x="195.4" y="134.9">4</text>
<text x="132.9" y="139.1">8</text>
<text x="151.4" y="139.1">9</text>
<text x="199.5" y="142" transform="rotate(-90 199.5 142)">6</text>
<text x="118.7" y="178.7">5V</text>
<text x="95.4" y="182.8">1</text>
<text x="95.4" y="184.9">2</text>
<text x="111.8" y="184.9">7</text>
<text x="111.8" y="182.8">8</text>
<text x="95.4" y="187">3</text>
<text x="95.4" y="189.1">4</text>
<text x="111.8" y="189.1">5</text>
<text x="111.8" y="187">6</text>
<text x="195.8" y="195.4">Title</text>
<text x="204.1" y="197.5">&lt;Title&gt;</text>
<text x="197.9" y="203.7">Custom&lt;Doc&gt;</text>
<text x="204.1" y="201.6">Document Number</text>
<text x="264.5" y="201.6">Rev</text>
<text x="266.6" y="203.7">&lt;RevCode&gt;</text>
<text x="195.8" y="207.9">Date:</text>
<text x="206.6" y="207.9">Thursday, April 30, 2020</text>
<text x="237.4" y="207.9">Sheet</text>
<text x="247.8" y="207.9">4</text>
<text x="254.1" y="207.9">of</text>
<text x="260.3" y="207.9">6</text>
</g>
<g font-size="1.9" fill="#000080">
<text x="25" y="22.5">FB11</text>
<text x="37.5" y="22.5">120R</text>
<text x="75" y="28.8">R24</text>
<text x="79.2" y="28.8">510R</text>
<text x="101.4" y="27.9">U8</text>
<text x="34.1" y="31.3" transform="rotate(90 34.1 31.3)">C34</text>
<text x="34.1" y="37.5" transform="rotate(90 34.1 37.5)">0.1UF</text>
<text x="185.4" y="41.3">R25</text>
<text x="202" y="39.2">D5</text>
<text x="161.1" y="45.8" transform="rotate(90 161.1 45.8)">R26</text>
<text x="167.4" y="45.8" transform="rotate(90 167.4 45.8)">R27</text>
<text x="183.3" y="45.4">510R</text>
<text x="206.2" y="45.4">YLED03</text>
<text x="161.1" y="50" transform="rotate(90 161.1 50)">10K</text>
<text x="167.4" y="50" transform="rotate(90 167.4 50)">10K</text>
<text x="185.4" y="51.7">R28</text>
<text x="202" y="49.6">D6</text>
<text x="146.6" y="54.2" transform="rotate(90 146.6 54.2)">C28</text>
<text x="146.6" y="58.3" transform="rotate(90 146.6 58.3)">10uF</text>
<text x="154.9" y="54.2" transform="rotate(90 154.9 54.2)">C29</text>
<text x="154.9" y="58.3" transform="rotate(90 154.9 58.3)">0.1UF</text>
<text x="183.3" y="55.8">510R</text>
<text x="206.2" y="55.8">GLED</text>
<text x="41.7" y="64.2">R29</text>
<text x="54.1" y="64.2">10K</text>
<text x="88.7" y="66.3">R30</text>
<text x="88.7" y="68.8">12K1</text>
<text x="100" y="66.3">LAN8720</text>
<text x="141.6" y="70.4">R31</text>
<text x="162.5" y="66.3">Y1</text>
<text x="183.3" y="66.3">C30</text>
<text x="183.3" y="70.4">20pf</text>
<text x="141.6" y="74.6">1M</text>
<text x="162.5" y="74.6">25MHZ</text>
<text x="183.3" y="76.7">C31</text>
<text x="113.2" y="83.3" transform="rotate(90 113.2 83.3)">C32</text>
<text x="121.6" y="83.3" transform="rotate(90 121.6 83.3)">C33</text>
<text x="183.3" y="80.9">20pf</text>
<text x="72.9" y="89.2">L5</text>
<text x="109" y="85.4" transform="rotate(90 109 85.4)">0.1UF</text>
<text x="117.4" y="85.4" transform="rotate(90 117.4 85.4)">0.1UF</text>
<text x="72.9" y="93.3">220R2A</text>
<text x="81.2" y="95.4">C36</text>
<text x="81.2" y="99.6">10uF</text>
<text x="62.5" y="116.2">R32</text>
<text x="62.5" y="118.3">49.9R</text>
<text x="70.8" y="116.2">R33</text>
<text x="70.8" y="118.3">49.9R</text>
<text x="79.2" y="116.2">R34</text>
<text x="79.2" y="118.3">49.9R</text>
<text x="87.5" y="116.2">R35</text>
<text x="87.5" y="118.3">49.9R</text>
<text x="136.8" y="121.7">U22</text>
<text x="203.3" y="128.7">J35</text>
<text x="203.3" y="131.2">GH1.25-4P</text>
<text x="96.6" y="141.7" transform="rotate(90 96.6 141.7)">22nF</text>
<text x="98.6" y="141.7" transform="rotate(90 98.6 141.7)">C37</text>
<text x="102.8" y="141.7" transform="rotate(90 102.8 141.7)">10pF</text>
<text x="104.9" y="141.7" transform="rotate(90 104.9 141.7)">C38</text>
<text x="109" y="141.7" transform="rotate(90 109 141.7)">10pF</text>
<text x="111.2" y="141.7" transform="rotate(90 111.2 141.7)">C39</text>
<text x="115.3" y="141.7" transform="rotate(90 115.3 141.7)">10pF</text>
<text x="117.4" y="141.7" transform="rotate(90 117.4 141.7)">C40</text>
<text x="121.6" y="141.7" transform="rotate(90 121.6 141.7)">10pF</text>
<text x="123.7" y="141.7" transform="rotate(90 123.7 141.7)">C41</text>
<text x="159" y="143.7" transform="rotate(90 159 143.7)">75R</text>
<text x="161.1" y="143.7" transform="rotate(90 161.1 143.7)">R36</text>
<text x="173.7" y="143.7" transform="rotate(90 173.7 143.7)">75R</text>
<text x="175.7" y="143.7" transform="rotate(90 175.7 143.7)">R37</text>
<text x="137" y="144.1">H81606SP</text>
<text x="164.5" y="160">C42</text>
<text x="172.9" y="160">C43</text>
<text x="164.5" y="164.2">0.1UF</text>
<text x="172.9" y="164.2">0.1UF</text>
<text x="99.3" y="180">U23</text>
<text x="126.6" y="183.9">C153</text>
<text x="127" y="187.1">470uf 10v</text>
<text x="99.6" y="194.1">60B120</text>
</g>
<g font-size="1.9" fill="#f00">
<text x="47.1" y="31.7">ETH_MDIO</text>
<text x="47.1" y="33.8">ETH_MDC</text>
<text x="135.8" y="30.8">TXP</text>
<text x="135.8" y="32.9">TXN</text>
<text x="135.8" y="35">RXP</text>
<text x="47.1" y="37.9">ETH_TXDO</text>
<text x="47.1" y="40">ETH_TXD1</text>
<text x="135.8" y="37.1">RXN</text>
<text x="47.1" y="42.1">ETH_TXD_EN</text>
<text x="47.1" y="46.3">ETH_RXD0</text>
<text x="133.7" y="47.5">VCC3.3E</text>
<text x="47.1" y="48.3">ETH_RXD1</text>
<text x="47.1" y="52.5">ETH_CRS_DV</text>
<text x="133.7" y="49.6">VCC3.3E</text>
<text x="47.1" y="56.7">ETH_REF_CLK</text>
<text x="47.1" y="58.8">ETH_RESET</text>
<text x="92.1" y="124.5">RXP</text>
<text x="92.1" y="128.7">RXN</text>
<text x="171.2" y="126.6">POE+</text>
<text x="92.1" y="135">TXP</text>
<text x="162.9" y="137">POE-</text>
<text x="92.1" y="139.1">TXN</text>
<text x="75.4" y="182.9">POE-</text>
<text x="75.4" y="185">POE+</text>
</g>
<g font-size="1.9" fill="#004080">
<text x="101" y="32.1">MDIO</text>
<text x="101" y="34.2">MDC</text>
<text x="120.1" y="34.2">TXN</text>
<text x="120.2" y="32.1">TXP</text>
<text x="101" y="38.4">TXD0</text>
<text x="101" y="40.4">TXD1</text>
<text x="119.8" y="38.4">RXN</text>
<text x="120" y="36.2">RXP</text>
<text x="101" y="42.5">TXEN</text>
<text x="101" y="46.7">RXD0/MODE0</text>
<text x="110.6" y="42.5">LED1/REGOFF</text>
<text x="110.8" y="44.6">LED2/nINTSEL</text>
<text x="101" y="48.8">RXD1/MODE1</text>
<text x="101" y="50.8">RXER/PHYAD0</text>
<text x="101" y="52.9">CSR_DV/MODE2</text>
<text x="117.5" y="48.8">VDD1A</text>
<text x="117.5" y="50.8">VDD2A</text>
<text x="117.8" y="52.9">VDDIO</text>
<text x="101" y="59.2">nRST</text>
<text x="101" y="57.1">nINT/REFCLKO</text>
<text x="117" y="55">VDDCR</text>
<text x="119.6" y="57.1">GND</text>
<text x="101" y="63.3">RBIAS</text>
<text x="111.8" y="61.3">XTAL1/CLKIN</text>
<text x="118.1" y="63.3">XTAL2</text>
<text x="136.4" y="125.8">TD+</text>
<text x="145.3" y="125.8">TX+</text>
<text x="136.4" y="127.9">TCT</text>
<text x="136.4" y="130">TD-</text>
<text x="143.8" y="127.9">TXCT</text>
<text x="145.8" y="130">TX-</text>
<text x="197.9" y="130.8">1</text>
<text x="200.8" y="129.2" transform="rotate(-90 200.8 129.2)">5</text>
<text x="136.4" y="132.1">NC1</text>
<text x="136.4" y="134.2">NC2</text>
<text x="136.4" y="136.2">RD+</text>
<text x="145" y="134.2">NC3</text>
<text x="145" y="132.1">NC4</text>
<text x="145.1" y="136.2">RX+</text>
<text x="197.9" y="132.9">2</text>
<text x="197.9" y="135">3</text>
<text x="197.9" y="137.1">4</text>
<text x="136.4" y="138.3">RCT</text>
<text x="136.4" y="140.4">RD-</text>
<text x="143.6" y="138.3">RXCT</text>
<text x="145.6" y="140.4">RX-</text>
<text x="200.8" y="138.5" transform="rotate(-90 200.8 138.5)">6</text>
<text x="98.9" y="184.2">VA1</text>
<text x="104.2" y="184.2">VCC2</text>
<text x="98.9" y="186.2">VA2</text>
<text x="98.9" y="188.3">VB1</text>
<text x="98.9" y="190.4">VB2</text>
<text x="104" y="190.4">GND1</text>
<text x="104" y="188.3">GND2</text>
<text x="104.2" y="186.2">VCC1</text>
</g>
<text font-size="1.8" x="195.8" y="201.5">Size</text>
<text font-size="1.7" fill="#00f" x="125.4" y="185.6">+</text>
</svg>
